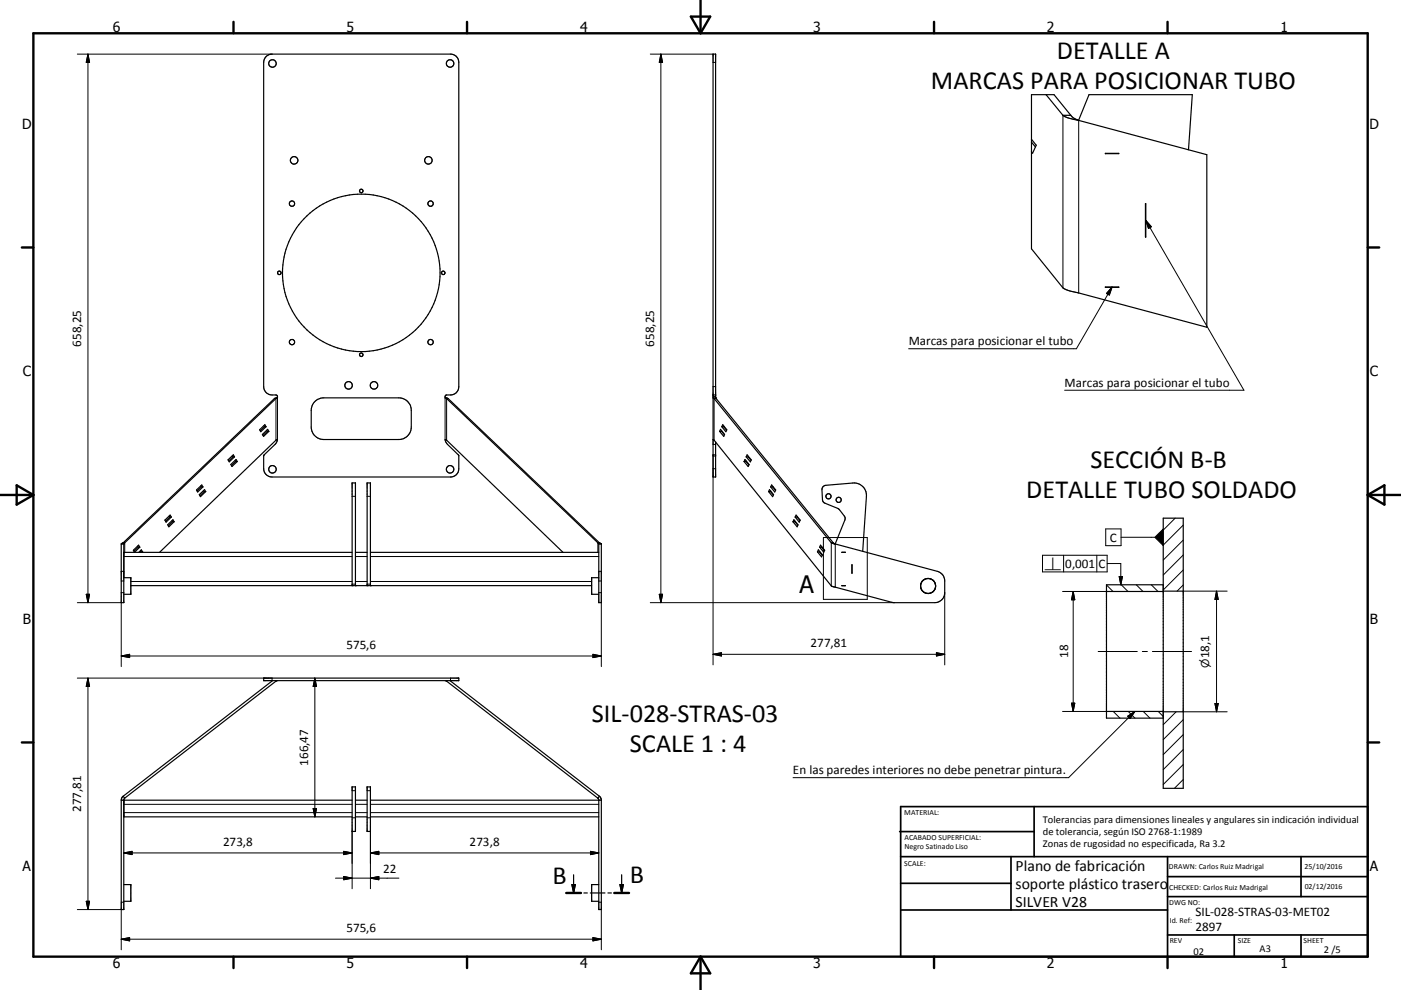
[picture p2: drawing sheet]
<svg xmlns="http://www.w3.org/2000/svg" width="420mm" height="297mm" viewBox="0 0 420 297" stroke-linecap="round" stroke-linejoin="round" font-family="sans-serif">
<g fill="none" stroke="#000" stroke-width=".36">
<path d="M313.6 28.4l5.1 6.2M318.7 34.6h2.3M318.7 34.6a12 12 0 0 0 4.7 1.5M321 34.6l-5-6.2h-6.7v46.3l9.4 11.7 .9 .5 42.2 11.3v-51.8l-38.4-10.3M321 34.6l.7 .7 1.7 .8M323.4 36.1l3.1-7.7h31l-1.2 16.5M309.3 41.8l1.4 1.8-1.1 2.4-.3-.4M309.3 42.7l1.1 1.4M331.4 46l4 .1zM343.4 61.1l.1 10zM331.4 86.1l4 .1zM82.3 119.6l.9-.2-.1-.7-.4-.2a2.95 2.95 0 0 1-3.2-1.2l-.4-1.3v-97.3a2.5 2.5 0 0 1 2.5-2.5h53.5a2.45 2.45 0 0 1 2.5 2.5v97.3a2.5 2.5 0 0 1-2.5 2.5l-1.6 .2-.1 .7 1 .2"/>
<path d="M82.3 119.6h.4M82.3 119.6l-45.4 43.2M82.7 119.6l-45.3 43.2M83.1 119.4l-.4 .2M133.6 119.4l.3 .2M133.9 119.6h.5M133.9 119.6l45.3 43.2M134.4 119.6l45.3 43.2M213.8 118.5h.7M213.8 119.4h.7M213.8 119.4l.3 .2M214.1 119.6h.6"/>
<path d="M214.1 119.6l35.1 43.2M214.5 119.4v-103.2h-.7v126.9h.7v-10.5M214.5 119.4l.2 .2M214.7 119.6l35.1 43.2M68.4 138l1.6-1.5 .3 .6-1.6 1.5zM69.2 139.4l1.6-1.5 .3 .6-1.6 1.5zM69.7 136.7l.2 .4M69.9 137.1h.4M69.9 137.1l-1.3 1.2M70.5 138.1l.2 .4M70.7 138.5h.4M70.7 138.5l-1.3 1.2"/>
<path d="M77.8 128.9l1.6-1.5 .4 .6-1.6 1.5zM78.7 130.3l1.5-1.5 .4 .6-1.6 1.5zM79.1 127.7l.2 .3M79.3 128h.5M79.3 128l-1.3 1.2M79.9 129.1l.2 .3M80.1 129.4h.5M80.1 129.4l-1.3 1.2M94.2 120.6l1.1-.8 1.8-.4h22.5a3.7 3.7 0 0 1 3.7 3.7v5a3.7 3.7 0 0 1-3.7 3.8h-22.5a3.8 3.8 0 0 1-3.8-3.8v-5.4l.4-1.3zM213.8 131.9l35.5 44 18.5 4.9h12.4a2.99 2.99 0 0 0 3-3v-3.5a2.95 2.95 0 0 0-2.2-2.9l-30.6-8.2M215.7 129.4h.6M216 128.8l1.2 1.5-.2 .6-1.3-1.5z"/>
<path d="M216.3 129.4l.9 1.1M216.4 128h.6M216.4 129.3l-.1 .1M216.7 127.4l1.2 1.5-.3 .6-1.2-1.5zM217 128l.8 1.1M217.1 127.9l-.1 .1M223.1 138.5h.6M223.4 137.9l1.2 1.5-.3 .6-1.2-1.5zM223.7 138.5l.8 1M223.7 137.1h.6M223.7 138.3v.2M224 136.5l1.2 1.5-.2 .6-1.3-1.5z"/>
<path d="M224.3 137.1l.9 1M224.4 136.9l-.1 .2M49.4 156l1.6-1.5 .4 .6-1.6 1.5zM50.3 157.4l1.5-1.5 .4 .6-1.6 1.5zM50.7 154.8l.2 .3M50.9 155.1h.5M50.9 155.1l-1.3 1.3M51.6 156.2l.1 .3M51.7 156.5h.5M51.7 156.5l-1.2 1.3M58.9 147l1.6-1.5 .3 .6-1.5 1.5zM59.7 148.4l1.6-1.5 .4 .6-1.6 1.5z"/>
<path d="M60.2 145.8l.2 .3M60.4 146.1h.4M60.4 146.1l-1.3 1.2M61 147.2l.2 .3M61.2 147.5l-1.3 1.2M61.2 147.5h.5M230.4 147.5h.6M230.7 146.9l1.2 1.5-.3 .6-1.2-1.5zM231 147.5l.8 1M231.1 146.1h.6M231.1 147.4l-.1 .1M231.3 145.5l1.3 1.5-.3 .6-1.2-1.5z"/>
<path d="M231.7 146.1l.8 1M231.7 146v.1M237.7 156.5h.7M238 155.9l1.2 1.5-.2 .6-1.3-1.5zM238.4 156.5l.8 1.1M238.4 155.1h.6M238.4 156.4v.1M238.7 154.5l1.2 1.5-.3 .6-1.2-1.5zM239 155.1l.8 1.1M239.1 155l-.1 .1M348.7 155.5h6v81h-6zM36.3 163.2v17.6h.8v-17.6"/>
<path d="M36.3 163.2h.8M36.4 163.2h-.1M36.9 162.8h.5M36.9 162.8l-.5 .4M37.1 173.3h2.1v5h-2.1M37.1 163.2h.1M37.1 165.7h68.5M37.4 162.8l-.3 .4M39.2 175.7h138.2M40 165.1l1.6-1.5 .3 .6-1.6 1.5zM41.3 163.8l.2 .4M41.5 164.2h.4"/>
<path d="M41.5 164.2l-1.3 1.2M42.1 165.2l.2 .4M42.3 165.6l-.2 .1M42.3 165.6h.5M42.8 165.6l-.4-.6-.8 .7M42.8 165.6l-.2 .1M47.8 165.7l35-33.7 .4-.1-.5 1.2-3.6 3.5v4a2.5 2.5 0 0 0 2.5 2.5h53.5a2.45 2.45 0 0 0 2.5-2.5l-.1-4-3.6-3.5-.5-1.2 .4 .1 35 33.7M105.6 175.7v-30.8h1v30.8M106.6 165.7h3.5M110.1 175.7v-30.8h1v30.8M111.1 165.7h68.4M179.2 162.8l.3 .4"/>
<path d="M179.2 162.8h.5M179.5 163.2h.1M179.5 163.2v17.6h.8v-17.6M179.5 163.2h.8M179.5 173.3h-2.1v5h2.1M179.7 162.8l.6 .4M180.2 163.2h.1M245.1 165.6h.6M245.4 165l1.2 1.5-.3 .6-1.2-1.5zM245.7 165.6l.8 1M245.7 164.2h.6M245.7 165.4v.2"/>
<path d="M246 163.6l1.2 1.5-.2 .6-1.3-1.5zM246.3 164.2l.9 1M246.4 164l-.1 .2M249.2 162.8h.6M249.2 162.8l1 .4M249.8 162.8l.4 .4M250.2 163.2h.2M250.4 163.2l2.9-7.2 .1-.7-2-2.7-4.3-1.7-.3-.3-.2-.7-.1-3.3 .3-.7 .8-.3 8.1-.7a3.7 3.7 0 0 1 4.1 4l-1.2 16.5M252.4 165.7h1M252.4 175.7h1zM252.4 165.7h.1M253.4 165.7h.1"/>
<path d="M255.4 169.4h.1M255.4 169.4v2.6M255.4 172h.1M276.5 174.4a2.25 2.25 0 0 0 .9 3.5 2.25 2.25 0 0 0 3.1-1.9M276.8 174.1a2.24 2.24 0 0 0-.7 2.6 2.24 2.24 0 0 0 2.2 1.4M277 173.9a2.26 2.26 0 0 1 3.4 1.4M277.7 173.6l-1 .6M278 173.6a2.22 2.22 0 0 1 2.5 2.1M280.5 175.6a2.22 2.22 0 0 1-1.9 2.4M331.7 177.5h17M348.7 177.4h6M348.7 175.4h-17v40.1h17"/>
<path d="M79.1 203.4h58.5v.8h-58.5zM81.7 204.2l-44.8 34.7M82.6 204.2l.1 .2M82.7 204.4l-45.3 35.1M83.1 204.2l-.4 .2M133.6 204.2l.3 .2M133.9 204.4l45.3 35.1M134 204.2l-.1 .2M134.9 204.2l44.8 34.7M331.7 213.4h17M348.7 213.5h6M36.9 238.9l.5 .6"/>
<path d="M36.9 238.9l-.6 1.2M37.4 239.5l-.3 .4v33h-.8v-32.8M105.6 236.1h1v13.3h-1zM110.1 236.1h1v13.3h-1zM179.2 239.5l.3 .6v32.8h.8v-32.8M179.7 238.9l.6 1.2M179.7 238.9l-.5 .6M36.3 240.1h69.3M37.1 245.1h68.5M106.6 240.1h3.5M106.6 245.1h3.5M111.1 240.1h69.2"/>
<path d="M111.1 245.1h68.4M37.1 265.4h2.1v5h-2.1M169.8 267.9h4.4M171.5 265.4h1l-.5 2.5zM172 262.4v5.5M175 267.9h1.1M177 267.9h4.4M179.5 265.4h-2.1v5h2.1M182.3 267.9h1M184.2 267.9h4.4M185.9 265.4h1l-.5 2.5zM186.4 262.4v5.5"/>
<circle cx="81.7" cy="19" r="1.11"/>
<circle cx="134.9" cy="19" r="1.12"/>
<circle cx="88.2" cy="48.1" r="1.12"/>
<circle cx="108.3" cy="57.3" r=".52"/>
<circle cx="128.4" cy="48.1" r="1.12"/>
<circle cx="87.5" cy="61.1" r=".8"/>
<circle cx="129.1" cy="61.1" r=".8"/>
<circle cx="83.7" cy="81.9" r=".52"/>
<circle cx="108.3" cy="81.9" r="23.6"/>
<circle cx="132.9" cy="81.9" r=".53"/>
<circle cx="87.5" cy="102.6" r=".8"/>
<circle cx="104.5" cy="115.6" r="1.13"/>
<circle cx="108.3" cy="106.4" r=".53"/>
<circle cx="112.1" cy="115.6" r="1.12"/>
<circle cx="129.1" cy="102.6" r=".8"/>
<circle cx="81.7" cy="140.8" r="1.12"/>
<circle cx="134.9" cy="140.8" r="1.12"/>
<circle cx="248.4" cy="148.9" r=".77"/>
<circle cx="251.4" cy="150" r=".77"/>
</g>
<g fill="none" stroke="#000" stroke-width=".3">
<path d="M23.2 16.2h58.4M26.4 16.2l.4 2.5h-.9zM26.4 16.2v164.6M195 16.2h18.8M198.1 16.2l.5 2.5h-.9zM198.1 16.2v164.6M213.8 18.7h.7M318.7 34.6v51.8M323.4 36.1v51.8M343.5 66.1l29.4 51h-53.7M343.5 66.1l1.7 1.9-.9 .5zM333.4 86.1l-10.7 18.5h-50.3"/>
<path d="M333.4 86.1l-.8 2.4-.9-.5zM82.7 119.6v12.5M83.2 119.4v12.5M133.4 119.4v12.5M133.9 119.6v12.5M213.8 119h.7M213.8 116h.7M214.1 119.6v12.5M213.8 136.8h.7M213.8 133.3h.7M214.5 136.5h-.7v63M105.6 148.9h1"/>
<path d="M110.1 148.9h1M213.8 140.6h.7M331.5 158.7h4.6v5h-4.6zM352.3 155.5l-3.6 3.5M354.7 157.5l-6 6M25.9 178.3h.9l-.4 2.5zM36.3 171.4h.8M36.3 174.3h.8M36.3 177.8h.8M37.1 167h68.5M37.4 162.8v2.9M39.2 174.5h66.4"/>
<path d="M105.6 175.2h1M106.6 167h3.5M106.6 174.5h3.5M110.1 175.2h1M111.1 167h68.4M111.1 174.5h66.3M179.2 162.8v2.9M179.5 171.4h.8M179.5 174.3h.8M179.5 177.8h.8M197.7 178.3h.9l-.5 2.5zM246.9 161.3h13.1v18.5h-13.1z"/>
<path d="M249.2 162.8v13M250.4 163.2v13M283.2 177.8v21.7M312.6 166.6h19.3v5h-19.3zM318.6 177.5h13.1M318.9 166.6v5M321.7 177.5v35.9M321.7 177.5l.5 2.4h-1zM328.8 166.6v5M331.7 175.5l2 2M331.9 169.1h4.1v6.3M335.5 173h1l-.5 2.4z"/>
<path d="M336.1 161.2h10.1M336.2 175.4l2 2.1M340.7 175.4l2 2.1M345.2 175.4l2 2.1M354.7 175.5l-1.8 1.9M354.7 171l-6 6M354.7 166.5l-6 6M354.7 162l-6 6M354.7 177.4h13.2M364.7 177.4l.5 2.4h-1zM364.7 177.4v36.1M23.2 180.8h13.1v19.2"/>
<path d="M36.3 196.8h144M36.3 196.8l2.6-.5v1zM177.8 196.3l2.5 .5-2.5 .5zM180.3 180.8v19.2M195 180.8h73.1M213.8 196.3h69.4M213.8 196.3l2.5-.5v1zM280.7 195.8l2.5 .5-2.5 .5zM329.2 195.5h11.8M342.5 195.5h1.5M345.5 195.5h11.7M23.2 203.4h58.4v.8"/>
<path d="M26.4 203.4v69.5M26.4 203.4l.4 2.6h-.9zM94.4 203.4l.5 2.6h-1zM94.4 203.4v41.7M135.1 203.4v.8M318.6 213.4h13.1M321.2 211h1l-.5 2.4zM333.8 213.4l2 2.1M338.1 214.9l2.1-1.5-1.4 2.2zM338.3 213.4l2 2.1M340.2 213.4l-19.8 19.9h-82.6M342.8 213.4l2 2.1"/>
<path d="M347.2 213.4l1.5 1.5M352.6 213.5l-3.9 3.9M354.7 215.9l-6 6M354.7 213.5h13.2M364.2 211.1h1l-.5 2.4zM105.6 237.2h1M110.1 237.2h1M354.7 233.9l-2.6 2.6M354.7 229.4l-6 6M354.7 224.9l-6 6M354.7 220.4l-6 6M37.1 255.9h68.5"/>
<path d="M37.1 255.9l2.5-.5v1zM37.1 241.3h68.5M37.1 243.8h68.5M93.9 242.6h1l-.5 2.5zM103.1 255.4l2.5 .5-2.5 .5zM105.6 245.3h1M105.6 249.4v17.2M106.6 241.3h3.5M106.6 243.8h3.5M110.1 245.3h1M111.1 241.3h68.4M111.1 243.8h68.4"/>
<path d="M111.1 255.9h68.4M111.1 255.9l2.5-.5v1zM111.1 249.4v17.2M177 255.4l2.5 .5-2.5 .5zM23.2 272.9h13.1v12M25.9 270.4h.9l-.4 2.5zM36.3 270.7h.8M100.6 263.5h19M103.1 262.9l2.5 .6-2.5 .4zM111.1 263.5l2.5-.6v1zM179.5 270.7h.8M180.3 272.9v12"/>
<path d="M36.3 281.8l2.6-.5v1zM36.3 281.8h144M177.8 281.3l2.5 .5-2.5 .5z"/>
</g>
<g fill="#000">
<circle cx="214.5" cy="119.4" r=".18"/>
<circle cx="105.6" cy="175.7" r=".18"/>
<circle cx="106.6" cy="175.7" r=".18"/>
<circle cx="110.1" cy="175.7" r=".18"/>
<circle cx="111.1" cy="175.7" r=".18"/>
</g>
<g fill="none" stroke="#000" stroke-width=".71">
<path d="M10 10h400v277h-400zM70 6.6v3.4M140 6.6v3.4M207.1 5h5.8l-2.9 5zM210 0v10M280 6.6v3.4M350 6.6v3.4M6.6 74.2h3.4M410 74.2h3.5M0 148.5h10M5 145.6l5 2.9-5 2.9zM410 148.5h10.1"/>
<path d="M410 148.5l5.1-2.9v5.8zM6.6 222.7h3.4M410 222.7h3.5M169.8 267.9h4.4M184.2 267.9h4.4M70 287v3.4M140 287v3.4M210 287v10M210 287l2.9 5h-5.8zM280 287v3.4M350 287v3.4"/>
</g>
<g fill="none" stroke="#000" stroke-width=".51">
<path d="M269.7 249.5h40.3M270 242h140v45h-140zM270 257h140M303.1 257v16M310 242v15M350 257v30M390.1 257v12M270 265h33.1M270 273h80M350 269h60M350 263h60M350 280.5h60"/>
<path d="M370 280.5v6.5M390.1 280.5v6.5"/>
</g>
<path d="M171.5 265.4h1l-.5 2.5zM185.9 265.4h1l-.5 2.5z" fill="#000" stroke="#000" stroke-width=".36"/>
<g fill="#000" stroke="#000" stroke-width=".3">
<path d="M26.4 16.2l.4 2.5h-.9zM198.1 16.2l.5 2.5h-.9zM343.5 66.1l1.7 1.9-.9 .5zM333.4 86.1l-.8 2.4-.9-.5zM346.2 161.2l2.5-2.5v5zM25.9 178.3h.9l-.4 2.5zM197.7 178.3h.9l-.5 2.5zM321.7 177.5l.5 2.4h-1zM335.5 173h1l-.5 2.4zM364.7 177.4l.5 2.4h-1zM36.3 196.8l2.6-.5v1zM177.8 196.3l2.5 .5-2.5 .5z"/>
<path d="M213.8 196.3l2.5-.5v1zM280.7 195.8l2.5 .5-2.5 .5zM26.4 203.4l.4 2.6h-.9zM94.4 203.4l.5 2.6h-1zM321.2 211h1l-.5 2.4zM338.1 214.9l2.1-1.5-1.4 2.2zM364.2 211.1h1l-.5 2.4zM37.1 255.9l2.5-.5v1zM93.9 242.6h1l-.5 2.5zM103.1 255.4l2.5 .5-2.5 .5zM111.1 255.9l2.5-.5v1zM177 255.4l2.5 .5-2.5 .5z"/>
<path d="M25.9 270.4h.9l-.4 2.5zM103.1 262.9l2.5 .6-2.5 .4zM111.1 263.5l2.5-.6v1zM36.3 281.8l2.6-.5v1zM177.8 281.3l2.5 .5-2.5 .5z"/>
</g>
<g font-size="7.9">
<text x="316.8" y="17.8">DETALLE A</text>
<text x="279.1" y="26.8">MARCAS PARA POSICIONAR TUBO</text>
<text x="326.9" y="140.5">SECCIÓN B-B</text>
<text x="307.7" y="149.4">DETALLE TUBO SOLDADO</text>
<text x="177.5" y="216.5">SIL-028-STRAS-03</text>
<text x="188.8" y="225.6">SCALE 1 : 4</text>
<text x="165.6" y="265.3">B</text>
<text x="188.8" y="264.8">B</text>
</g>
<text font-size="7.2" x="239.7" y="177.9">A</text>
<g font-size="4.7">
<text x="304.5" y="261.2">Plano de fabricación</text>
<text x="304.5" y="266.6">soporte plástico trasero</text>
<text x="304.5" y="272">SILVER V28</text>
</g>
<g font-size="4.2">
<text x="33.9" y="9.6">6</text>
<text x="103.9" y="9.6">5</text>
<text x="173.9" y="9.6">4</text>
<text x="243.8" y="9.6">3</text>
<text x="313.9" y="9.6">2</text>
<text x="383.9" y="9.6">1</text>
<text x="6.7" y="38.7">D</text>
<text x="410.5" y="38.7">D</text>
<text x="6.9" y="112.9">C</text>
<text x="410.7" y="112.9">C</text>
<text x="6.9" y="187.1">B</text>
<text x="410.7" y="187.1">B</text>
<text x="6.8" y="261.4">A</text>
<text x="410.7" y="261.4">A</text>
<text x="33.9" y="290.4">6</text>
<text x="103.9" y="290.4">5</text>
<text x="173.9" y="290.4">4</text>
<text x="243.8" y="290.4">3</text>
<text x="313.9" y="290.4">2</text>
<text x="383.9" y="290.4">1</text>
</g>
<g font-size="3.9">
<text x="24.3" y="104.1" transform="rotate(-90 24.3 104.1)">658,25</text>
<text x="196.1" y="104.1" transform="rotate(-90 196.1 104.1)">658,25</text>
<text x="272.5" y="103.5">Marcas para posicionar el tubo</text>
<text x="319.2" y="116">Marcas para posicionar el tubo</text>
<text x="332.7" y="162.5">C</text>
<text x="319.4" y="170.3">0,001</text>
<text x="329.4" y="170.3">C</text>
<text x="103.9" y="194.7">575,6</text>
<text x="243" y="194.2">277,81</text>
<text x="320.2" y="197.4" transform="rotate(-90 320.2 197.4)">18</text>
<text x="362.5" y="197.5" transform="rotate(-90 362.5 197.5)">18,1</text>
<text x="92.4" y="229.7" transform="rotate(-90 92.4 229.7)">166,47</text>
<text x="237.7" y="232.2">En las paredes interiores no debe penetrar pintura.</text>
<text x="24.3" y="243.7" transform="rotate(-90 24.3 243.7)">277,81</text>
<text x="66.9" y="253.8">273,8</text>
<text x="140.8" y="253.8">273,8</text>
<text x="114.9" y="261.9">22</text>
<text x="358.4" y="274.9">SIL-028-STRAS-03-MET02</text>
<text x="103.9" y="279.7">575,6</text>
<text x="358.4" y="279.4">2897</text>
</g>
<g font-size="3.3">
<text x="313" y="170.9">⟂</text>
<text x="362.5" y="200.3" transform="rotate(-90 362.5 200.3)">⌀</text>
</g>
<g font-size="3.1">
<text x="312.7" y="246.8">Tolerancias para dimensiones lineales y angulares sin indicación individual</text>
<text x="312.7" y="250.4">de tolerancia, según ISO 2768-1:1989</text>
<text x="312.7" y="254">Zonas de rugosidad no especificada, Ra 3.2</text>
<text x="357.8" y="286.5">02</text>
<text x="377.6" y="285.6">A3</text>
<text x="396.9" y="285.9">2 /5</text>
</g>
<g font-size="2.4">
<text x="271.1" y="244.4">MATERIAL:</text>
<text x="271.2" y="252">ACABADO SUPERFICIAL:</text>
<text x="271.2" y="254.7">Negro Satinado Liso</text>
<text x="271.1" y="259.7">SCALE:</text>
<text x="350.4" y="260.8">DRAWN: Carlos Ruiz Madrigal</text>
<text x="391.1" y="260.6">25/10/2016</text>
<text x="350.5" y="266.9">CHECKED: Carlos Ruiz Madrigal</text>
<text x="391.2" y="266.7">02/12/2016</text>
<text x="350.5" y="271.4">DWG NO:</text>
<text x="350.7" y="276.9">Id. Ref:</text>
<text x="350.7" y="282.8">REV</text>
<text x="371.1" y="282.9">SIZE</text>
<text x="390.8" y="283">SHEET</text>
</g>
</svg>
